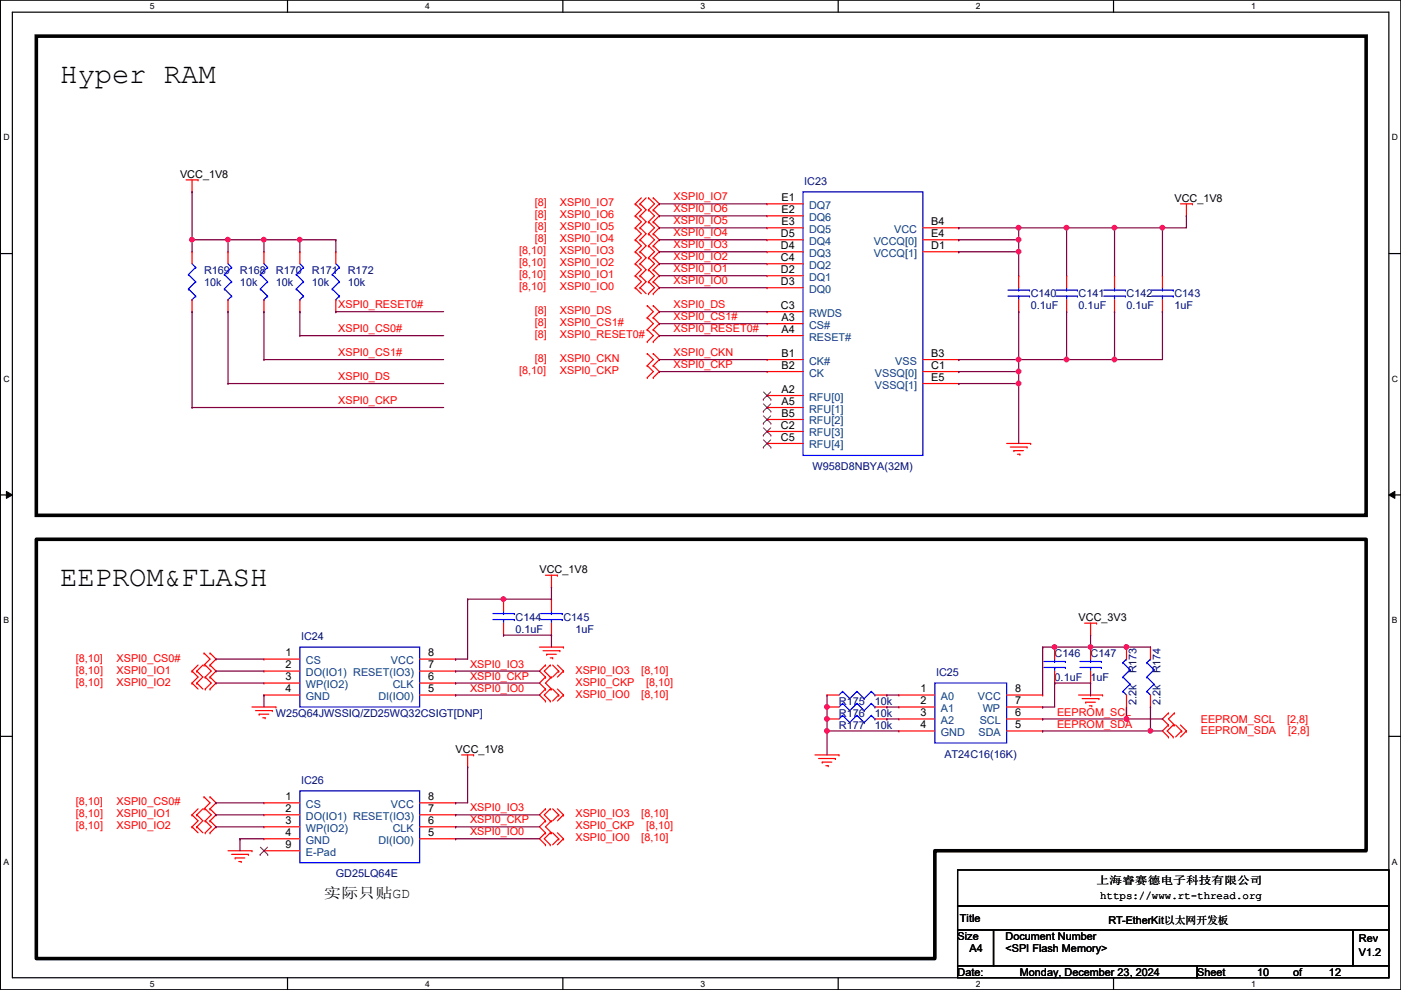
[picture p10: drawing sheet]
<svg xmlns="http://www.w3.org/2000/svg" width="297mm" height="210mm" viewBox="0 0 297 210" stroke-linecap="round" stroke-linejoin="round" font-family="sans-serif">
<path d="M.1 0h296.9v209.8h-296.9zM2.6 2.6h291.9v204.7h-291.9z" fill="none" stroke="#000" stroke-width=".25"/>
<g fill="#fff">
<path d="M31.8 .3h1v2h-1z"/>
<path d="M31.8 207.6h1v1.9h-1z"/>
</g>
<path d="M61 0v2.6M61 207.3v2.5" fill="none" stroke="#000" stroke-width=".25"/>
<g fill="#fff">
<path d="M90.1 .3h1v2h-1z"/>
<path d="M90.1 207.6h1v1.9h-1z"/>
</g>
<path d="M119.3 0v2.6M119.3 207.3v2.5" fill="none" stroke="#000" stroke-width=".25"/>
<g fill="#fff">
<path d="M148.5 .3h1v2h-1z"/>
<path d="M148.5 207.6h1v1.9h-1z"/>
</g>
<path d="M177.7 0v2.6M177.7 207.3v2.5" fill="none" stroke="#000" stroke-width=".25"/>
<g fill="#fff">
<path d="M206.9 .3h1v2h-1z"/>
<path d="M206.9 207.6h1v1.9h-1z"/>
</g>
<path d="M236.1 0v2.6M236.1 207.3v2.5" fill="none" stroke="#000" stroke-width=".25"/>
<g fill="#fff">
<path d="M265.3 .3h.9v2h-.9z"/>
<path d="M265.3 207.6h.9v1.9h-.9z"/>
<path d="M.7 28.2h1.3v1.9h-1.3z"/>
<path d="M295.1 28.2h1.3v1.9h-1.3z"/>
<path d="M.7 79.3h1.3v2h-1.3z"/>
<path d="M295.1 79.3h1.3v2h-1.3z"/>
</g>
<path d="M.1 53.8h2.5M294.5 53.8h2.5" fill="none" stroke="#000" stroke-width=".25"/>
<g fill="#fff">
<path d="M.7 130.5h1.2v2h-1.2z"/>
<path d="M295.1 130.5h1.2v2h-1.2z"/>
</g>
<path d="M.1 104.9h2.5M294.5 104.9h2.5" fill="none" stroke="#000" stroke-width=".25"/>
<path d="M1.4 104.2l1.2 .7-1.2 .8zM294.5 104.9l1.2-.7v1.5z" fill="#000"/>
<path d="M1.4 104.2l1.2 .7-1.2 .8zM294.5 104.9l1.2-.7v1.5z" fill="none" stroke="#000" stroke-width=".21"/>
<g fill="#fff">
<path d="M.7 181.7h1.2v2h-1.2z"/>
<path d="M295.1 181.7h1.2v2h-1.2z"/>
</g>
<path d="M.1 156.1h2.5M294.5 156.1h2.5M203 184.4h91.5v7.7h-91.5zM203 192.1h91.5v5h-91.5zM203 197.1h7.6v7.7h-7.6zM210.6 197.1h76.2v7.7h-76.2zM286.8 197.1h7.7v7.7h-7.7zM203 204.8h50.8v2.5h-50.8zM253.8 204.8h40.7v2.5h-40.7z" fill="none" stroke="#000" stroke-width=".25"/>
<path d="M7.7 7.7h281.9v101.6h-281.9zM7.7 114.3h281.9v66.1h-91.4v22.8h-190.5z" fill="none" stroke="#000" stroke-width=".76"/>
<g fill="none" stroke="#f00" stroke-width=".25">
<path d="M39.5 38.1h2.5M40.7 38.1v2.6M42 38.1h.1M40.7 40.7h.1M40.7 53.4h.1M40.7 53.4v2.5M48.3 53.4h.1M48.3 53.4v2.5M56 53.4h.1M56 53.4v2.5M63.6 53.4h.1M63.6 53.4v2.5"/>
<path d="M71.2 53.4h.1M71.2 53.4v2.5M134.7 58.5h.1M134.7 55.9h.1M134.7 50.8h.1M134.7 53.4h.1M134.7 45.8h.1M134.7 48.3h.1M134.7 43.2h.1M134.7 48.3l1.3 1.3-1.3 1.2M134.7 50.8l1.3 1.3-1.3 1.3M134.7 53.4l1.3 1.3-1.3 1.2"/>
<path d="M134.7 55.9l1.3 1.3-1.3 1.3M134.7 58.5l1.3 1.2-1.3 1.3M134.7 45.8l1.3 1.2-1.3 1.3M134.7 43.2l1.3 1.3-1.3 1.3M135.7 58.5h.1M135.7 55.9h.1M135.7 50.8h.1M135.7 53.4h.1M135.7 45.8h.1M135.7 48.3h.1M135.7 43.2h.1M135.7 45.8l1.3 1.2-1.3 1.3"/>
<path d="M135.7 48.3l1.3 1.3-1.3 1.2M135.7 55.9l1.3 1.3-1.3 1.3M135.7 58.5l1.3 1.2-1.3 1.3M135.7 53.4l1.3 1.3-1.3 1.2M135.7 50.8l1.3 1.3-1.3 1.3M135.7 43.2l1.3 1.3-1.3 1.3M136 42l-1.3 1.2M137 42l-1.3 1.2M137.5 59.7h.1M137.5 57.2h.1M137.5 54.7h.1M137.5 52.1h.1"/>
<path d="M137.5 49.6h.1M137.5 47h.1M137.5 44.5h.1M137.5 42h.1M137.5 57.2l1.3 1.3-1.3 1.2M137.5 54.7l1.3 1.2-1.3 1.3M137.5 49.6l1.3 1.2-1.3 1.3M137.5 52.1l1.3 1.3-1.3 1.3M137.5 44.5l1.3 1.3-1.3 1.2M137.5 47l1.3 1.3-1.3 1.3M137.5 42l1.3 1.2-1.3 1.3M137.5 59.7l1.3 1.3-1.3 1.3"/>
<path d="M138.5 59.7h.1M138.5 57.2h.1M138.5 54.7h.1M138.5 52.1h.1M138.5 49.6h.1M138.5 47h.1M138.5 44.5h.1M138.5 42h.1M138.5 44.5l1.3 1.3-1.3 1.2M138.5 47l1.3 1.3-1.3 1.3M138.5 49.6l1.3 1.2-1.3 1.3M138.5 52.1l1.3 1.3-1.3 1.3"/>
<path d="M138.5 57.2l1.3 1.3-1.3 1.2M138.5 59.7l1.3 1.3-1.3 1.3M138.5 54.7l1.3 1.2-1.3 1.3M138.5 42l1.3 1.2-1.3 1.3M162.6 43.2h.1M162.6 45.8h.1M162.6 48.3h.1M162.6 50.8h.1M162.6 53.4h.1M162.6 55.9h.1M162.6 58.5h.1M162.6 43.2h7.7"/>
<path d="M162.6 45.8h7.7M162.6 48.3h7.7M162.6 50.8h7.7M162.6 53.4h7.7M162.6 55.9h7.7M162.6 58.5h7.7M195.7 48.3h7.6M195.7 50.8h7.6M195.7 53.4h7.6M203.3 48.3h.1M203.3 53.4h.1M203.3 50.8h.1"/>
<path d="M216 58.5h.1M216 58.5v2.5M226.1 58.5h.1M226.1 58.5v2.5M236.3 58.5h.1M236.3 58.5v2.5M246.5 58.5h.1M246.5 58.5v2.5M250.3 43.2h2.5M251.5 45.8h.1M251.5 43.2v2.6M252.8 43.2h.1"/>
<path d="M40.7 66.1h.1M40.7 63.5v2.6M48.3 66.1h.1M48.3 63.5v2.6M56 66.1h.1M56 63.5v2.6M63.6 66.1h.1M63.6 63.5v2.6M71.2 66.1h.1M71.2 63.5v2.6M134.7 61h.1M134.7 61l1.3 1.3"/>
<path d="M135.7 61h.1M135.7 61l1.3 1.3M137.2 64.8h.1M137.2 67.4h.1M137.2 69.9h.1M137.2 72.4h.1M137.2 75h.1M137.2 77.5h.1M137.2 64.8l1.3 1.3-1.3 1.3M137.2 67.4l1.3 1.2-1.3 1.3M137.2 69.9l1.3 1.3-1.3 1.2M137.2 75l1.3 1.2-1.3 1.3"/>
<path d="M137.2 77.5l1.3 1.3-1.3 1.3M137.5 62.3h.1M138.5 67.4h.1M138.5 64.8h.1M138.5 69.9h.1M138.5 72.4h.1M138.5 77.5h.1M138.5 75h.1M138.5 62.3h.1M138.5 64.8l1.3 1.3-1.3 1.3M138.5 67.4l1.3 1.2-1.3 1.3M138.5 69.9l1.3 1.3-1.3 1.2"/>
<path d="M138.5 75l1.3 1.2-1.3 1.3M138.5 77.5l1.3 1.3-1.3 1.3M162.6 61h.1M162.6 66.1h.1M162.6 68.6h.1M162.6 71.2h.1M162.6 76.2h.1M162.6 78.8h.1M162.6 61h7.7M162.6 66.1h7.7M162.6 68.6h7.7M162.6 71.2h7.7"/>
<path d="M162.6 76.2h7.7M162.6 78.8h7.7M195.7 76.2h7.6M195.7 78.8h7.6M203.3 76.2h.1M203.3 78.8h.1M216 66.1h.1M216 63.5v2.6M226.1 66.1h.1M226.1 63.5v2.6M236.3 66.1h.1M236.3 63.5v2.6"/>
<path d="M246.5 66.1h.1M246.5 63.5v2.6M137.2 80.1h.1M138.5 80.1h.1M162.6 83.9h.1M162.6 86.4h.1M162.6 88.9h.1M162.6 91.5h.1M162.6 94h.1M162.6 94h7.7M162.6 83.9h7.7M162.6 86.4h7.7"/>
<path d="M162.6 88.9h7.7M162.6 91.5h7.7M195.7 81.3h7.6M203.3 81.3h.1M213.4 94h5.1M214.2 94.8h3.6M215 95.5h.1M215 95.5h2M215.7 96.3h.5M216.2 96.3h.1M217.8 94.8h.1M218.5 94h.1"/>
<path d="M43.3 138.5h.1M43.3 138.5l1.2 1.2-1.2 1.3M44.5 138.5h.1M44.5 138.5l1.3 1.2-1.3 1.3M56 139.7h.1M56 139.7h7.6M89 139.7h7.6M96.6 139.7h.1M106.8 127h.1M106.8 134.7h.1M106.8 127v2.6M106.8 132.1v2.6"/>
<path d="M114.4 137.2h5.1M115.1 138h3.6M115.7 122h2.5M115.9 138.7h.1M115.9 138.7h2M116.7 139.5h.5M116.9 124.5h.1M116.9 127h.1M116.9 134.7h.1M116.9 122v2.5M116.9 127v2.6M116.9 132.1v2.6"/>
<path d="M117.2 139.5h.1M118.2 122h.1M118.7 138h.1M119.5 137.2h.1M223.6 137.2h.1M223.6 137.2v2.5M230 132.1h2.5M231.2 134.7h.1M231.2 137.2h.1M231.2 132.1v2.6M231.2 137.2v2.5M232.5 132.1h.1"/>
<path d="M238.8 137.2h.1M238.8 137.2v2.5M243.9 137.2h.1M243.9 137.2v2.5M40.7 142.3h.1M40.7 144.8h.1M40.7 142.3l1.3 1.3-1.3 1.2M40.7 144.8l1.3 1.3M41.7 142.3h.1M41.7 144.8h.1M41.7 142.3l1.3 1.3-1.3 1.2M41.7 144.8l1.3 1.3"/>
<path d="M42 141l-1.3 1.3M43 141l-1.3 1.3M43.3 141h.1M43.5 143.6h.1M43.5 141h.1M43.5 146.1h.1M43.5 141l1.3 1.3-1.3 1.3M43.5 143.6l1.3 1.2-1.3 1.3M44.5 141h.1M44.5 143.6h.1M44.5 146.1h.1M44.5 141l1.3 1.3-1.3 1.3"/>
<path d="M44.5 143.6l1.3 1.2-1.3 1.3M53.4 149.9h5.1M54.2 150.7h3.5M54.9 151.4h.1M54.9 151.4h2.1M55.7 152.2h.5M56 142.3h.1M56 144.8h.1M56 147.4h.1M56 147.4h7.6M56 142.3h7.6M56 144.8h7.6"/>
<path d="M56.2 152.2h.1M57.7 150.7h.1M58.5 149.9h.1M89 147.4h7.6M89 142.3h7.6M89 144.8h7.6M96.6 142.3h.1M96.6 144.8h.1M96.6 147.4h.1M115.7 143.6h.1M115.7 146.1h.1M115.7 141h.1"/>
<path d="M115.7 148.6h.1M115.7 143.6l-1.3 1.2 1.3 1.3M115.7 146.1l-1.3 1.3 1.3 1.2M115.7 141l-1.3 1.3 1.3 1.3M116.7 141h.1M116.7 143.6h.1M116.7 146.1h.1M116.7 148.6h.1M116.7 141l-1.3 1.3 1.3 1.3M116.7 146.1l-1.3 1.3 1.3 1.2M116.9 146.1h.1M116.9 143.6h.1"/>
<path d="M116.9 143.6l-1.2 1.2 1.2 1.3M117.2 141l1.2 1.3M117.2 146.1l1.2 1.3M118.2 141l1.3 1.3M118.2 146.1l1.3 1.3M118.4 142.3h.1M118.4 147.4h.1M118.4 142.3l-1.2 1.3M118.4 147.4l-1.2 1.2M119.5 142.3h.1M119.5 147.4h.1M119.5 142.3l-1.3 1.3"/>
<path d="M119.5 147.4l-1.3 1.2M175.3 149.9h.1M175.3 152.4h.1M175.3 147.4h.1M175.3 149.9h2.6M175.3 147.4h2.6M175.3 152.4h2.6M185.5 149.9h2.5M185.5 147.4h2.5M185.5 152.4h2.5M188 149.9h.1M188 152.4h.1"/>
<path d="M188 147.4h.1M190.6 147.4h.1M190.6 149.9h.1M190.6 152.4h.1M190.6 155h.1M190.6 149.9h7.6M190.6 147.4h7.6M190.6 152.4h7.6M190.6 155h7.6M213.4 149.9h7.7M213.4 147.4h7.7M213.4 152.4h7.7"/>
<path d="M213.4 155h7.7M221.1 147.4h.1M221.1 149.9h.1M221.1 152.4h.1M221.1 155h.1M223.6 144.8h.1M223.6 142.3v2.5M228.7 147.4h5.1M229.4 148.1h3.6M230.2 148.9h.1M230.2 148.9h2M231 149.6h.5"/>
<path d="M231.2 144.8h.1M231.2 142.3v2.5M231.5 149.6h.1M233 148.1h.1M233.8 147.4h.1M238.8 149.9h.1M238.8 147.4v2.5M243.9 149.9h.1M243.9 147.4v2.5M247.7 151.2h.1M247.7 153.7h.1M247.7 156.3h.1"/>
<path d="M247.7 151.2l-1.2 1.2 1.2 1.3M247.7 153.7l-1.2 1.3 1.2 1.3M248.7 153.7h.1M248.7 156.3h.1M248.7 153.7l-1.2 1.3 1.2 1.3M249 153.7h.1M249 151.2h.1M249 151.2l-1.3 1.2 1.3 1.3M249.3 153.7l1.2 1.3M250.3 153.7l1.2 1.3M250.5 155h.1M250.5 155l-1.2 1.3"/>
<path d="M251.5 155h.1M251.5 155l-1.2 1.3M40.7 172.8h.1M40.7 175.3h.1M40.7 172.8l1.3 1.2-1.3 1.3M40.7 175.3l1.3 1.3M41.7 172.8h.1M41.7 175.3h.1M41.7 172.8l1.3 1.2-1.3 1.3M41.7 175.3l1.3 1.3M42 171.5l-1.3 1.3M43 171.5l-1.3 1.3"/>
<path d="M43.3 169h.1M43.3 171.5h.1M43.3 169l1.2 1.2-1.2 1.3M43.5 174h.1M43.5 171.5h.1M43.5 176.6h.1M43.5 171.5l1.3 1.3-1.3 1.2M43.5 174l1.3 1.3-1.3 1.3M44.5 171.5h.1M44.5 169h.1M44.5 174h.1M44.5 176.6h.1"/>
<path d="M44.5 169l1.3 1.2-1.3 1.3M44.5 171.5l1.3 1.3-1.3 1.2M44.5 174l1.3 1.3-1.3 1.3M56 170.2h.1M56 172.8h.1M56 177.8h.1M56 175.3h.1M56 175.3h7.6M56 170.2h7.6M56 177.8h7.6M56 172.8h7.6M89 175.3h7.6"/>
<path d="M89 170.2h7.6M89 177.8h7.6M89 172.8h7.6M96.6 175.3h.1M96.6 177.8h.1M96.6 172.8h.1M96.6 170.2h.1M97.9 160.1h2.5M99.1 162.6h.1M99.1 160.1v2.5M100.4 160.1h.1M115.7 171.5h.1"/>
<path d="M115.7 174h.1M115.7 176.6h.1M115.7 179.1h.1M115.7 176.6l-1.3 1.2 1.3 1.3M115.7 171.5l-1.3 1.3 1.3 1.2M115.7 174l-1.3 1.3 1.3 1.3M116.7 171.5h.1M116.7 174h.1M116.7 176.6h.1M116.7 179.1h.1M116.7 171.5l-1.3 1.3 1.3 1.2M116.7 176.6l-1.3 1.2 1.3 1.3"/>
<path d="M116.9 176.6h.1M116.9 174h.1M116.9 174l-1.2 1.3 1.2 1.3M117.2 171.5l1.2 1.3M117.2 176.6l1.2 1.2M118.2 171.5l1.3 1.3M118.2 176.6l1.3 1.2M118.4 172.8h.1M118.4 177.8h.1M118.4 172.8l-1.2 1.2M118.4 177.8l-1.2 1.3M119.5 172.8h.1"/>
<path d="M119.5 177.8h.1M119.5 172.8l-1.3 1.2M119.5 177.8l-1.3 1.3M172.8 160.1h5.1M173.6 160.8h3.5M174.3 161.6h.1M174.3 161.6h2.1M175.1 162.3h.5M175.6 162.3h.1M177.1 160.8h.1M177.9 160.1h.1M48.3 180.4h5.1"/>
<path d="M49.1 181.1h3.6M49.9 181.9h.1M49.9 181.9h2M50.6 182.7h.5M51.1 182.7h.1M52.7 181.1h.1M53.4 180.4h.1M56 180.4h.1M56 180.4h7.6"/>
</g>
<g fill="none" stroke="#00f" stroke-width=".25">
<path d="M40 58.2h.1M40 58.2l1.5 1.5M40.7 55.9l.8 .8M41.5 56.7h.1M41.5 59.7h.1M41.5 56.7l-1.5 1.5M41.5 59.7l-1.5 1.6M47.6 58.2h.1M47.6 58.2l1.5 1.5M48.3 55.9l.8 .8M49.1 56.7h.1M49.1 59.7h.1"/>
<path d="M49.1 56.7l-1.5 1.5M49.1 59.7l-1.5 1.6M55.2 58.2h.1M55.2 58.2l1.5 1.5M56 55.9l.7 .8M56.7 56.7h.1M56.7 59.7h.1M56.7 56.7l-1.5 1.5M56.7 59.7l-1.5 1.6M62.8 58.2h.1M62.8 58.2l1.5 1.5M63.6 55.9l.7 .8"/>
<path d="M64.3 56.7h.1M64.3 59.7h.1M64.3 56.7l-1.5 1.5M64.3 59.7l-1.5 1.6M70.4 58.2h.1M70.4 58.2l1.6 1.5M71.2 55.9l.8 .8M72 56.7h.1M72 59.7h.1M72 56.7l-1.6 1.5M72 59.7l-1.6 1.6M170.3 40.7h25.4v55.9h-25.4z"/>
<path d="M40 61.3h.1M40 61.3l1.5 1.5M40.7 63.5h.1M41.5 62.8h.1M41.5 62.8l-.8 .7M47.6 61.3h.1M47.6 61.3l1.5 1.5M48.3 63.5h.1M49.1 62.8h.1M49.1 62.8l-.8 .7M55.2 61.3h.1M55.2 61.3l1.5 1.5"/>
<path d="M56 63.5h.1M56.7 62.8h.1M56.7 62.8l-.7 .7M62.8 61.3h.1M62.8 61.3l1.5 1.5M63.6 63.5h.1M64.3 62.8h.1M64.3 62.8l-.7 .7M70.4 61.3h.1M70.4 61.3l1.6 1.5M71.2 63.5h.1M72 62.8h.1"/>
<path d="M72 62.8l-.8 .7M213.7 62.8h4.6M213.7 61.5h4.6M216 61.5h.1M216 62.8h.1M216 61v.5M216 62.8v.7M218.3 62.8h.1M218.3 61.5h.1M223.9 62.8h4.5M223.9 61.5h4.5M226.1 61.5h.1"/>
<path d="M226.1 62.8h.1M226.1 61v.5M226.1 62.8v.7M228.4 62.8h.1M228.4 61.5h.1M234 62.8h4.6M234 61.5h4.6M236.3 61.5h.1M236.3 62.8h.1M236.3 61v.5M236.3 62.8v.7M238.6 62.8h.1"/>
<path d="M238.6 61.5h.1M244.2 62.8h4.5M244.2 61.5h4.5M246.5 61.5h.1M246.5 62.8h.1M246.5 61v.5M246.5 62.8v.7M248.7 62.8h.1M248.7 61.5h.1M63.6 137.2h25.4v12.7h-25.4zM104.5 131.4h4.5M104.5 130.1h4.5"/>
<path d="M106.8 130.1h.1M106.8 131.4h.1M106.8 129.6v.5M106.8 131.4v.7M109 131.4h.1M109 130.1h.1M114.6 131.4h4.6M114.6 130.1h4.6M116.9 130.1h.1M116.9 131.4h.1M116.9 129.6v.5M116.9 131.4v.7"/>
<path d="M119.2 131.4h.1M119.2 130.1h.1M223.6 139.7v.6M231.2 139.7v.6M238.8 139.7h.1M238.8 139.7l-.7 .8M243.9 139.7h.1M243.9 139.7l-.7 .8M178.6 149.1h.1M178.6 151.7h.1M178.6 146.6h.1M178.6 149.1l-.7 .8"/>
<path d="M178.6 149.1l1.6 1.6M178.6 151.7l-.7 .7M178.6 151.7l1.6 1.5M178.6 146.6l-.7 .8M178.6 146.6l1.6 1.5M180.2 150.7h.1M180.2 153.2h.1M180.2 148.1h.1M181.7 149.1h.1M181.7 151.7h.1M181.7 146.6h.1M181.7 149.1l-1.5 1.6"/>
<path d="M181.7 149.1l1.5 1.6M181.7 151.7l-1.5 1.5M181.7 151.7l1.5 1.5M181.7 146.6l-1.5 1.5M181.7 146.6l1.5 1.5M183.2 150.7h.1M183.2 153.2h.1M183.2 148.1h.1M184.7 149.1h.1M184.7 151.7h.1M184.7 146.6h.1M184.7 149.1l-1.5 1.6"/>
<path d="M184.7 149.1l.8 .8M184.7 151.7l-1.5 1.5M184.7 151.7l.8 .7M184.7 146.6l-1.5 1.5M184.7 146.6l.8 .8M185.5 149.9h.1M185.5 152.4h.1M185.5 147.4h.1M198.2 144.8h15.2v12.7h-15.2zM221.3 141.5h4.6M221.3 140.3h4.6M223.6 140.3h.1"/>
<path d="M223.6 141.5h.1M223.6 141.5v.8M225.9 141.5h.1M225.9 140.3h.1M228.9 141.5h4.6M228.9 140.3h4.6M231.2 140.3h.1M231.2 141.5h.1M231.2 141.5v.8M233.5 141.5h.1M233.5 140.3h.1M238.1 146.6h.1"/>
<path d="M238.1 143.6h.1M238.1 140.5h.1M238.1 146.6l.7 .8M238.1 143.6l1.5 1.5M238.1 140.5l1.5 1.5M239.6 145.1h.1M239.6 142h.1M239.6 145.1l-1.5 1.5M239.6 142l-1.5 1.6M243.2 146.6h.1M243.2 143.6h.1M243.2 140.5h.1"/>
<path d="M243.2 146.6l.7 .8M243.2 143.6l1.5 1.5M243.2 140.5l1.5 1.5M244.7 145.1h.1M244.7 142h.1M244.7 145.1l-1.5 1.5M244.7 142l-1.5 1.6M63.6 167.7h25.4v15.2h-25.4z"/>
</g>
<g fill="none" stroke="#804000" stroke-width=".21">
<path d="M161.8 84.7h.1M161.8 87.2h.1M161.8 89.7h.1M161.8 92.3h.1M161.8 94.8h.1M161.9 83.1l1.5 1.6M161.9 85.6l1.5 1.6M161.9 88.2l1.5 1.5M161.9 90.7l1.5 1.6M161.9 93.3l1.5 1.5M163.4 83.1l-1.6 1.6M163.4 85.6l-1.6 1.6"/>
<path d="M163.4 88.2l-1.6 1.5M163.4 90.7l-1.6 1.6M163.4 93.3l-1.6 1.5M163.4 84.7h.1M163.4 87.2h.1M163.4 89.7h.1M163.4 92.3h.1M163.4 94.8h.1M55.2 179.6l1.6 1.6M56.7 179.6l-1.5 1.6M55.2 181.2h.1M56.8 181.2h.1"/>
</g>
<path d="M216 48.3h.1M216 48.3h10.1" fill="none" stroke="#800040" stroke-width=".25"/>
<circle cx="226.1" cy="48.3" r=".49" fill="#f0f"/>
<circle cx="226.1" cy="48.3" r=".49" fill="none" stroke="#f0f" stroke-width=".25"/>
<circle cx="216" cy="48.3" r=".49" fill="#f0f"/>
<circle cx="216" cy="48.3" r=".49" fill="none" stroke="#f0f" stroke-width=".25"/>
<path d="M203.3 48.3h.1M203.3 48.3h12.7M216 48.3h.1M216 48.3v2.5" fill="none" stroke="#800040" stroke-width=".25"/>
<circle cx="216" cy="50.8" r=".49" fill="#f0f"/>
<circle cx="216" cy="50.8" r=".49" fill="none" stroke="#f0f" stroke-width=".25"/>
<path d="M203.3 50.8h.1M203.3 53.4h.1M203.3 50.8h12.7M203.3 53.4h12.7M216 50.8h.1M216 53.4h.1M216 50.8v7.7" fill="none" stroke="#800040" stroke-width=".25"/>
<circle cx="216" cy="53.4" r=".49" fill="#f0f"/>
<circle cx="216" cy="53.4" r=".49" fill="none" stroke="#f0f" stroke-width=".25"/>
<path d="M226.1 48.3h.1M226.1 48.3v10.2M226.1 48.3h10.2M236.3 48.3h.1M236.3 48.3v10.2" fill="none" stroke="#800040" stroke-width=".25"/>
<circle cx="236.3" cy="48.3" r=".49" fill="#f0f"/>
<circle cx="236.3" cy="48.3" r=".49" fill="none" stroke="#f0f" stroke-width=".25"/>
<path d="M236.3 48.3h.1M236.3 48.3h10.2M246.5 48.3h.1M246.5 48.3v10.2" fill="none" stroke="#800040" stroke-width=".25"/>
<circle cx="246.4" cy="48.3" r=".49" fill="#f0f"/>
<circle cx="246.4" cy="48.3" r=".49" fill="none" stroke="#f0f" stroke-width=".25"/>
<path d="M246.5 48.3h.1M251.5 45.8h.1M251.5 45.8v2.5h-5M203.3 76.2h.1M203.3 78.8h.1M203.3 76.2h12.7M203.3 78.8h12.7M216 76.2h.1M216 78.8h.1M216 76.2v5.1" fill="none" stroke="#800040" stroke-width=".25"/>
<circle cx="216" cy="81.3" r=".49" fill="#f0f"/>
<circle cx="216" cy="81.3" r=".49" fill="none" stroke="#f0f" stroke-width=".25"/>
<circle cx="216" cy="78.8" r=".49" fill="#f0f"/>
<circle cx="216" cy="78.8" r=".49" fill="none" stroke="#f0f" stroke-width=".25"/>
<path d="M216 76.2h.1M216 76.2h10.1M246.5 66.1h.1M246.5 66.1v10.1M203.3 81.3h.1M203.3 81.3h12.7M216 81.3h.1M216 81.3v12.7" fill="none" stroke="#800040" stroke-width=".25"/>
<circle cx="226.1" cy="76.2" r=".49" fill="#f0f"/>
<circle cx="226.1" cy="76.2" r=".49" fill="none" stroke="#f0f" stroke-width=".25"/>
<circle cx="216" cy="76.2" r=".49" fill="#f0f"/>
<circle cx="216" cy="76.2" r=".49" fill="none" stroke="#f0f" stroke-width=".25"/>
<path d="M216 66.1h.1M216 66.1v10.1M226.1 66.1h.1M226.1 76.2h.1M226.1 66.1v10.1M226.1 76.2h10.2" fill="none" stroke="#800040" stroke-width=".25"/>
<circle cx="236.3" cy="76.2" r=".49" fill="#f0f"/>
<circle cx="236.3" cy="76.2" r=".49" fill="none" stroke="#f0f" stroke-width=".25"/>
<g fill="none" stroke="#800040" stroke-width=".25">
<path d="M40.7 40.7h.1M40.7 50.8h.1M40.7 50.8h7.6M40.7 40.7v10.1M63.6 50.8h.1M63.6 50.8v2.6M139.8 43.2h.1M139.8 45.8h.1M139.8 48.3h.1M139.8 50.8h.1M139.8 53.4h.1M139.8 55.9h.1"/>
<path d="M139.8 58.5h.1M139.8 43.2h22.8M139.8 45.8h22.8M139.8 48.3h22.8M139.8 50.8h22.8M139.8 53.4h22.8M139.8 55.9h22.8M139.8 58.5h22.8M139.8 68.6h.1M139.8 61h.1M139.8 66.1h.1M139.8 71.2h.1"/>
<path d="M139.8 76.2h.1M139.8 78.8h.1M139.8 76.2h22.8M139.8 68.6h22.8M139.8 61h22.8M139.8 66.1h22.8M139.8 71.2h22.8M139.8 78.8h22.8M236.3 66.1h.1M236.3 76.2h.1M236.3 66.1v10.1M236.3 76.2h10.2"/>
<path d="M96.6 139.7h.1M96.6 139.7h2.5M99.1 127h.1M99.1 127h7.7M106.8 134.7h.1M106.8 134.7h10.1M116.9 124.5h.1M116.9 134.7h.1M116.9 124.5v2.5M116.9 134.7v2.5M45.8 142.3h.1M45.8 144.8h.1"/>
<path d="M45.8 142.3h10.2M45.8 144.8h10.2M56 147.4h.1M56 147.4v2.5M96.6 142.3h.1M96.6 144.8h.1M96.6 147.4h.1M96.6 142.3h17.8M96.6 144.8h17.8M96.6 147.4h17.8"/>
</g>
<circle cx="63.6" cy="50.8" r=".49" fill="#f0f"/>
<circle cx="63.6" cy="50.8" r=".49" fill="none" stroke="#f0f" stroke-width=".25"/>
<g fill="none" stroke="#800040" stroke-width=".25">
<path d="M56 50.8h.1M56 50.8v2.6M56 66.1h.1M56 76.2h.1M56 66.1v10.1M56 76.2h38.1M63.6 66.1h.1M63.6 71.2h.1M63.6 66.1v5.1M63.6 71.2h30.5M175.3 149.9h.1M175.3 152.4h.1"/>
<path d="M175.3 147.4v5M188 147.4h.1M188 149.9h.1M188 152.4h.1M188 147.4h2.6M188 149.9h2.6M188 152.4h2.6"/>
</g>
<circle cx="175.3" cy="149.9" r=".49" fill="#f0f"/>
<circle cx="175.3" cy="149.9" r=".49" fill="none" stroke="#f0f" stroke-width=".25"/>
<circle cx="175.3" cy="152.4" r=".49" fill="#f0f"/>
<circle cx="175.3" cy="152.4" r=".49" fill="none" stroke="#f0f" stroke-width=".25"/>
<path d="M175.3 155h.1M175.3 152.4v7.7M175.3 155h15.3" fill="none" stroke="#800040" stroke-width=".25"/>
<circle cx="175.3" cy="155" r=".49" fill="#f0f"/>
<circle cx="175.3" cy="155" r=".49" fill="none" stroke="#f0f" stroke-width=".25"/>
<path d="M223.6 137.2h.1M223.6 137.2h7.6" fill="none" stroke="#800040" stroke-width=".25"/>
<circle cx="231.2" cy="137.2" r=".49" fill="#f0f"/>
<circle cx="231.2" cy="137.2" r=".49" fill="none" stroke="#f0f" stroke-width=".25"/>
<circle cx="223.6" cy="137.2" r=".49" fill="#f0f"/>
<circle cx="223.6" cy="137.2" r=".49" fill="none" stroke="#f0f" stroke-width=".25"/>
<path d="M221.1 137.2h.1M221.1 137.2h2.5M221.1 137.2v10.2M231.2 137.2h.1M231.2 134.7v2.5M221.1 149.9h.1M221.1 152.4h.1M221.1 152.4h17.7M223.6 144.8h.1M223.6 144.8h7.6v2.6M223.6 144.8v5.1h-2.5M231.2 147.4h.1" fill="none" stroke="#800040" stroke-width=".25"/>
<circle cx="238.8" cy="152.4" r=".49" fill="#f0f"/>
<circle cx="238.8" cy="152.4" r=".49" fill="none" stroke="#f0f" stroke-width=".25"/>
<path d="M221.1 155h.1M221.1 155h22.8" fill="none" stroke="#800040" stroke-width=".25"/>
<circle cx="243.9" cy="155" r=".49" fill="#f0f"/>
<circle cx="243.9" cy="155" r=".49" fill="none" stroke="#f0f" stroke-width=".25"/>
<path d="M231.2 137.2h.1M231.2 137.2h12.7M238.8 137.2h.1" fill="none" stroke="#800040" stroke-width=".25"/>
<circle cx="238.8" cy="137.2" r=".49" fill="#f0f"/>
<circle cx="238.8" cy="137.2" r=".49" fill="none" stroke="#f0f" stroke-width=".25"/>
<g fill="none" stroke="#800040" stroke-width=".25">
<path d="M40.7 50.8h.1M40.7 50.8v2.6M48.3 50.8h.1M48.3 50.8v2.6M63.6 50.8h.1M63.6 50.8h7.6M71.2 50.8h.1M71.2 50.8v2.6M48.3 66.1h.1M48.3 66.1v15.2M71.2 66.1h.1M71.2 66.1h22.9"/>
<path d="M48.3 81.3h.1M48.3 81.3h45.8M238.8 152.4h.1M238.8 149.9v2.5M238.8 152.4h7.7M243.9 149.9h.1M243.9 155h.1M243.9 149.9v5.1M243.9 155h2.6"/>
</g>
<circle cx="40.7" cy="50.8" r=".49" fill="#f0f"/>
<circle cx="40.7" cy="50.8" r=".49" fill="none" stroke="#f0f" stroke-width=".25"/>
<path d="M48.3 50.8h.1M48.3 50.8h7.7M40.7 66.1h.1M40.7 66.1v20.3M40.7 86.4h.1M40.7 86.4h53.4" fill="none" stroke="#800040" stroke-width=".25"/>
<circle cx="55.9" cy="50.8" r=".49" fill="#f0f"/>
<circle cx="55.9" cy="50.8" r=".49" fill="none" stroke="#f0f" stroke-width=".25"/>
<circle cx="48.3" cy="50.8" r=".49" fill="#f0f"/>
<circle cx="48.3" cy="50.8" r=".49" fill="none" stroke="#f0f" stroke-width=".25"/>
<path d="M56 50.8h.1M56 50.8h7.6M45.8 139.7h.1M45.8 139.7h10.2M106.8 127h.1M106.8 127h10.1" fill="none" stroke="#800040" stroke-width=".25"/>
<circle cx="106.7" cy="127" r=".49" fill="#f0f"/>
<circle cx="106.7" cy="127" r=".49" fill="none" stroke="#f0f" stroke-width=".25"/>
<g fill="none" stroke="#800040" stroke-width=".25">
<path d="M99.1 127h.1M99.1 127v12.7M45.8 170.2h.1M45.8 172.8h.1M45.8 175.3h.1M45.8 170.2h10.2M45.8 172.8h10.2M45.8 175.3h10.2M50.9 177.8h.1M50.9 177.8h5.1M50.9 177.8v2.6M96.6 170.2h.1"/>
<path d="M96.6 172.8h.1M96.6 175.3h.1M96.6 177.8h.1M96.6 172.8h17.8M96.6 175.3h17.8M96.6 177.8h17.8M99.1 162.6h.1M99.1 162.6v7.6h-2.5"/>
</g>
<circle cx="226.1" cy="48.3" r=".49" fill="#f0f"/>
<circle cx="226.1" cy="48.3" r=".49" fill="none" stroke="#f0f" stroke-width=".25"/>
<circle cx="216" cy="48.3" r=".49" fill="#f0f"/>
<circle cx="216" cy="48.3" r=".49" fill="none" stroke="#f0f" stroke-width=".25"/>
<circle cx="216" cy="50.8" r=".49" fill="#f0f"/>
<circle cx="216" cy="50.8" r=".49" fill="none" stroke="#f0f" stroke-width=".25"/>
<circle cx="216" cy="53.4" r=".49" fill="#f0f"/>
<circle cx="216" cy="53.4" r=".49" fill="none" stroke="#f0f" stroke-width=".25"/>
<circle cx="236.3" cy="48.3" r=".49" fill="#f0f"/>
<circle cx="236.3" cy="48.3" r=".49" fill="none" stroke="#f0f" stroke-width=".25"/>
<circle cx="246.4" cy="48.3" r=".49" fill="#f0f"/>
<circle cx="246.4" cy="48.3" r=".49" fill="none" stroke="#f0f" stroke-width=".25"/>
<circle cx="216" cy="81.3" r=".49" fill="#f0f"/>
<circle cx="216" cy="81.3" r=".49" fill="none" stroke="#f0f" stroke-width=".25"/>
<circle cx="216" cy="78.8" r=".49" fill="#f0f"/>
<circle cx="216" cy="78.8" r=".49" fill="none" stroke="#f0f" stroke-width=".25"/>
<circle cx="226.1" cy="76.2" r=".49" fill="#f0f"/>
<circle cx="226.1" cy="76.2" r=".49" fill="none" stroke="#f0f" stroke-width=".25"/>
<circle cx="216" cy="76.2" r=".49" fill="#f0f"/>
<circle cx="216" cy="76.2" r=".49" fill="none" stroke="#f0f" stroke-width=".25"/>
<circle cx="236.3" cy="76.2" r=".49" fill="#f0f"/>
<circle cx="236.3" cy="76.2" r=".49" fill="none" stroke="#f0f" stroke-width=".25"/>
<circle cx="63.6" cy="50.8" r=".49" fill="#f0f"/>
<circle cx="63.6" cy="50.8" r=".49" fill="none" stroke="#f0f" stroke-width=".25"/>
<circle cx="175.3" cy="149.9" r=".49" fill="#f0f"/>
<circle cx="175.3" cy="149.9" r=".49" fill="none" stroke="#f0f" stroke-width=".25"/>
<circle cx="175.3" cy="152.4" r=".49" fill="#f0f"/>
<circle cx="175.3" cy="152.4" r=".49" fill="none" stroke="#f0f" stroke-width=".25"/>
<circle cx="175.3" cy="155" r=".49" fill="#f0f"/>
<circle cx="175.3" cy="155" r=".49" fill="none" stroke="#f0f" stroke-width=".25"/>
<circle cx="231.2" cy="137.2" r=".49" fill="#f0f"/>
<circle cx="231.2" cy="137.2" r=".49" fill="none" stroke="#f0f" stroke-width=".25"/>
<circle cx="223.6" cy="137.2" r=".49" fill="#f0f"/>
<circle cx="223.6" cy="137.2" r=".49" fill="none" stroke="#f0f" stroke-width=".25"/>
<circle cx="238.8" cy="152.4" r=".49" fill="#f0f"/>
<circle cx="238.8" cy="152.4" r=".49" fill="none" stroke="#f0f" stroke-width=".25"/>
<circle cx="243.9" cy="155" r=".49" fill="#f0f"/>
<circle cx="243.9" cy="155" r=".49" fill="none" stroke="#f0f" stroke-width=".25"/>
<circle cx="238.8" cy="137.2" r=".49" fill="#f0f"/>
<circle cx="238.8" cy="137.2" r=".49" fill="none" stroke="#f0f" stroke-width=".25"/>
<circle cx="40.7" cy="50.8" r=".49" fill="#f0f"/>
<circle cx="40.7" cy="50.8" r=".49" fill="none" stroke="#f0f" stroke-width=".25"/>
<circle cx="55.9" cy="50.8" r=".49" fill="#f0f"/>
<circle cx="55.9" cy="50.8" r=".49" fill="none" stroke="#f0f" stroke-width=".25"/>
<circle cx="48.3" cy="50.8" r=".49" fill="#f0f"/>
<circle cx="48.3" cy="50.8" r=".49" fill="none" stroke="#f0f" stroke-width=".25"/>
<circle cx="106.7" cy="127" r=".49" fill="#f0f"/>
<circle cx="106.7" cy="127" r=".49" fill="none" stroke="#f0f" stroke-width=".25"/>
<g font-size="6.1">
<text x="12.8" y="17.6">Hyper RAM</text>
<text x="12.8" y="124.3">EEPROM&amp;FLASH</text>
</g>
<text font-size="3" x="68.7" y="190.4">实实实实GD</text>
<g font-size="2.3">
<text x="38.2" y="37.7">VCC_1V8</text>
<text x="165.7" y="42.7">E1</text>
<text x="165.7" y="45.2">E2</text>
<text x="165.7" y="47.8">E3</text>
<text x="197.4" y="47.8">B4</text>
<text x="249" y="42.8">VCC_1V8</text>
<text x="165.6" y="50.3">D5</text>
<text x="165.6" y="52.8">D4</text>
<text x="197.4" y="52.8">D1</text>
<text x="197.4" y="50.3">E4</text>
<text x="165.6" y="55.4">C4</text>
<text x="165.6" y="57.9">D2</text>
<text x="165.6" y="60.5">D3</text>
<text x="165.6" y="65.5">C3</text>
<text x="165.7" y="68.1">A3</text>
<text x="165.7" y="70.6">A4</text>
<text x="165.7" y="75.7">B1</text>
<text x="197.4" y="75.7">B3</text>
<text x="165.7" y="78.2">B2</text>
<text x="165.7" y="83.3">A2</text>
<text x="197.4" y="78.2">C1</text>
<text x="197.4" y="80.8">E5</text>
<text x="165.7" y="85.9">A5</text>
<text x="165.7" y="88.4">B5</text>
<text x="165.6" y="90.9">C2</text>
<text x="165.6" y="93.5">C5</text>
<text x="114.4" y="121.5">VCC_1V8</text>
<text x="228.7" y="131.7">VCC_3V3</text>
<text x="60.5" y="139.2">1</text>
<text x="60.5" y="141.7">2</text>
<text x="90.8" y="139.2">8</text>
<text x="90.8" y="141.7">7</text>
<text x="60.5" y="144.3">3</text>
<text x="60.5" y="146.8">4</text>
<text x="90.8" y="144.3">6</text>
<text x="90.8" y="146.8">5</text>
<text x="195.2" y="146.8">1</text>
<text x="195.2" y="149.4">2</text>
<text x="215.2" y="146.8">8</text>
<text x="215.2" y="149.4">7</text>
<text x="195.2" y="151.9">3</text>
<text x="195.2" y="154.4">4</text>
<text x="215.2" y="151.9">6</text>
<text x="215.2" y="154.4">5</text>
<text x="96.6" y="159.6">VCC_1V8</text>
<text x="60.5" y="169.7">1</text>
<text x="60.5" y="172.2">2</text>
<text x="90.8" y="172.2">7</text>
<text x="90.8" y="169.7">8</text>
<text x="60.5" y="177.3">4</text>
<text x="60.5" y="174.8">3</text>
<text x="60.5" y="179.8">9</text>
<text x="90.8" y="174.8">6</text>
<text x="90.8" y="177.3">5</text>
<text x="232.5" y="187.3">上上上上上上接上上上上上上</text>
<text x="233.3" y="190.6">https://www.rt-thread.org</text>
<text x="203.5" y="195.4">Title</text>
<text x="235" y="195.9">RT-EtherKit以以以以以以</text>
<text x="203" y="199.2">Size</text>
<text x="205.6" y="201.8">A4</text>
<text x="213.2" y="199.2">Document Number</text>
<text x="213.2" y="201.8">&lt;SPI Flash Memory&gt;</text>
<text x="288.1" y="199.7">Rev</text>
<text x="288.1" y="202.8">V1.2</text>
<text x="203" y="206.8">Date:</text>
<text x="216.2" y="206.8">Monday, December 23, 2024</text>
<text x="253.8" y="206.8">Sheet</text>
<text x="266.5" y="206.8">10</text>
<text x="274.1" y="206.8">of</text>
<text x="281.8" y="206.8">12</text>
</g>
<g font-size="2.3" fill="#000080">
<text x="170.5" y="39.2">IC23</text>
<text x="43.3" y="58">R169</text>
<text x="50.9" y="58">R168</text>
<text x="58.5" y="58">R170</text>
<text x="66.1" y="58">R171</text>
<text x="73.7" y="58">R172</text>
<text x="43.3" y="60.5">10k</text>
<text x="50.9" y="60.5">10k</text>
<text x="58.5" y="60.5">10k</text>
<text x="66.1" y="60.5">10k</text>
<text x="73.7" y="60.5">10k</text>
<text x="218.5" y="63.1">C140</text>
<text x="218.5" y="65.6">0.1uF</text>
<text x="228.7" y="63.1">C141</text>
<text x="228.7" y="65.6">0.1uF</text>
<text x="238.8" y="63.1">C142</text>
<text x="238.8" y="65.6">0.1uF</text>
<text x="249" y="63.1">C143</text>
<text x="249" y="65.6">1uF</text>
<text x="172.3" y="99.7">W958D8NBYA(32M)</text>
<text x="109.3" y="131.7">C144</text>
<text x="119.5" y="131.7">C145</text>
<text x="63.8" y="135.7">IC24</text>
<text x="109.3" y="134.2">0.1uF</text>
<text x="122" y="134.2">1uF</text>
<text x="198.5" y="143.3">IC25</text>
<text x="223.6" y="139.3">C146</text>
<text x="231.2" y="139.3">C147</text>
<text x="241" y="142.8" transform="rotate(-90 241 142.8)">R173</text>
<text x="246" y="142.8" transform="rotate(-90 246 142.8)">R174</text>
<text x="177.9" y="149.4">R175</text>
<text x="185.5" y="149.4">10k</text>
<text x="223.6" y="144.4">0.1uF</text>
<text x="231.2" y="144.4">1uF</text>
<text x="241" y="149.4" transform="rotate(-90 241 149.4)">2.2k</text>
<text x="246" y="149.4" transform="rotate(-90 246 149.4)">2.2k</text>
<text x="58.5" y="152">W25Q64JWSSIQ/ZD25WQ32CSIGT[DNP]</text>
<text x="177.9" y="152">R176</text>
<text x="177.9" y="154.5">R177</text>
<text x="185.5" y="152">10k</text>
<text x="185.5" y="154.5">10k</text>
<text x="200.2" y="160.6">AT24C16(16K)</text>
<text x="63.8" y="166.2">IC26</text>
<text x="71.2" y="186">GD25LQ64E</text>
</g>
<g font-size="2.3" fill="#f00">
<text x="113.4" y="46.3">[8]</text>
<text x="113.4" y="43.8">[8]</text>
<text x="118.7" y="46.3">XSPI0_IO6</text>
<text x="118.7" y="43.8">XSPI0_IO7</text>
<text x="142.8" y="42.5">XSPI0_IO7</text>
<text x="142.8" y="45">XSPI0_IO6</text>
<text x="142.8" y="47.6">XSPI0_IO5</text>
<text x="110.1" y="53.9">[8,10]</text>
<text x="113.4" y="51.4">[8]</text>
<text x="113.4" y="48.9">[8]</text>
<text x="118.7" y="51.4">XSPI0_IO4</text>
<text x="118.7" y="53.9">XSPI0_IO3</text>
<text x="118.7" y="48.9">XSPI0_IO5</text>
<text x="142.8" y="50.1">XSPI0_IO4</text>
<text x="142.8" y="52.7">XSPI0_IO3</text>
<text x="110.1" y="59">[8,10]</text>
<text x="110.1" y="56.5">[8,10]</text>
<text x="118.7" y="59">XSPI0_IO1</text>
<text x="118.7" y="56.5">XSPI0_IO2</text>
<text x="142.8" y="55.2">XSPI0_IO2</text>
<text x="142.8" y="57.7">XSPI0_IO1</text>
<text x="71.7" y="65.4">XSPI0_RESET0#</text>
<text x="110.1" y="61.6">[8,10]</text>
<text x="118.7" y="61.6">XSPI0_IO0</text>
<text x="142.8" y="60.3">XSPI0_IO0</text>
<text x="142.8" y="65.4">XSPI0_DS</text>
<text x="71.7" y="70.4">XSPI0_CS0#</text>
<text x="113.4" y="69.2">[8]</text>
<text x="113.4" y="71.7">[8]</text>
<text x="113.4" y="66.6">[8]</text>
<text x="118.7" y="66.6">XSPI0_DS</text>
<text x="118.7" y="69.2">XSPI0_CS1#</text>
<text x="118.7" y="71.7">XSPI0_RESET0#</text>
<text x="142.8" y="67.9">XSPI0_CS1#</text>
<text x="142.8" y="70.4">XSPI0_RESET0#</text>
<text x="71.7" y="75.5">XSPI0_CS1#</text>
<text x="113.4" y="76.8">[8]</text>
<text x="118.7" y="76.8">XSPI0_CKN</text>
<text x="142.8" y="75.5">XSPI0_CKN</text>
<text x="71.7" y="80.6">XSPI0_DS</text>
<text x="110.1" y="79.3">[8,10]</text>
<text x="118.7" y="79.3">XSPI0_CKP</text>
<text x="142.8" y="78.1">XSPI0_CKP</text>
<text x="71.7" y="85.7">XSPI0_CKP</text>
<text x="16.1" y="140.3">[8,10]</text>
<text x="16.1" y="142.8">[8,10]</text>
<text x="24.7" y="140.3">XSPI0_CS0#</text>
<text x="24.7" y="142.8">XSPI0_IO1</text>
<text x="99.6" y="141.6">XSPI0_IO3</text>
<text x="122" y="142.8">XSPI0_IO3</text>
<text x="136" y="142.8">[8,10]</text>
<text x="16.1" y="145.4">[8,10]</text>
<text x="24.7" y="145.4">XSPI0_IO2</text>
<text x="99.6" y="144.1">XSPI0_CKP</text>
<text x="99.6" y="146.6">XSPI0_IO0</text>
<text x="122" y="145.4">XSPI0_CKP</text>
<text x="122" y="147.9">XSPI0_IO0</text>
<text x="136" y="147.9">[8,10]</text>
<text x="137" y="145.4">[8,10]</text>
<text x="224.1" y="151.7">EEPROM_SCL</text>
<text x="224.1" y="154.3">EEPROM_SDA</text>
<text x="254.6" y="153.2">EEPROM_SCL</text>
<text x="254.6" y="155.5">EEPROM_SDA</text>
<text x="272.9" y="153.2">[2,8]</text>
<text x="273.1" y="155.5">[2,8]</text>
<text x="16.1" y="170.8">[8,10]</text>
<text x="16.1" y="173.3">[8,10]</text>
<text x="24.7" y="170.8">XSPI0_CS0#</text>
<text x="24.7" y="173.3">XSPI0_IO1</text>
<text x="99.6" y="172">XSPI0_IO3</text>
<text x="122" y="173.3">XSPI0_IO3</text>
<text x="136" y="173.3">[8,10]</text>
<text x="16.1" y="175.9">[8,10]</text>
<text x="24.7" y="175.9">XSPI0_IO2</text>
<text x="99.6" y="174.6">XSPI0_CKP</text>
<text x="99.6" y="177.1">XSPI0_IO0</text>
<text x="122" y="175.9">XSPI0_CKP</text>
<text x="122" y="178.4">XSPI0_IO0</text>
<text x="136" y="178.4">[8,10]</text>
<text x="137" y="175.9">[8,10]</text>
</g>
<g font-size="2.3" fill="#004080">
<text x="171.5" y="44.3">DQ7</text>
<text x="171.5" y="46.8">DQ6</text>
<text x="171.5" y="49.4">DQ5</text>
<text x="171.5" y="51.9">DQ4</text>
<text x="185.2" y="51.9">VCCQ[0]</text>
<text x="189.6" y="49.4">VCC</text>
<text x="171.5" y="54.4">DQ3</text>
<text x="171.5" y="57">DQ2</text>
<text x="171.5" y="59.5">DQ1</text>
<text x="185.2" y="54.4">VCCQ[1]</text>
<text x="171.5" y="62.1">DQ0</text>
<text x="171.5" y="67.1">RWDS</text>
<text x="171.5" y="69.7">CS#</text>
<text x="171.5" y="72.2">RESET#</text>
<text x="171.5" y="77.3">CK#</text>
<text x="189.8" y="77.3">VSS</text>
<text x="171.5" y="79.8">CK</text>
<text x="185.5" y="79.8">VSSQ[0]</text>
<text x="185.5" y="82.4">VSSQ[1]</text>
<text x="171.5" y="84.9">RFU[0]</text>
<text x="171.5" y="87.5">RFU[1]</text>
<text x="171.5" y="90">RFU[2]</text>
<text x="171.5" y="92.5">RFU[3]</text>
<text x="171.5" y="95.1">RFU[4]</text>
<text x="64.9" y="140.8">CS</text>
<text x="64.9" y="143.3">DO(IO1) RESET(IO3)</text>
<text x="82.9" y="140.8">VCC</text>
<text x="64.9" y="145.9">WP(IO2)</text>
<text x="64.9" y="148.4">GND</text>
<text x="80.2" y="148.4">DI(IO0)</text>
<text x="83.3" y="145.9">CLK</text>
<text x="199.5" y="148.4">A0</text>
<text x="207.3" y="148.4">VCC</text>
<text x="199.5" y="151">A1</text>
<text x="199.5" y="153.5">A2</text>
<text x="207.7" y="153.5">SCL</text>
<text x="208.4" y="151">WP</text>
<text x="199.5" y="156">GND</text>
<text x="207.5" y="156">SDA</text>
<text x="64.9" y="171.3">CS</text>
<text x="64.9" y="173.8">DO(IO1) RESET(IO3)</text>
<text x="82.9" y="171.3">VCC</text>
<text x="64.9" y="178.9">GND</text>
<text x="64.9" y="176.4">WP(IO2)</text>
<text x="80.2" y="178.9">DI(IO0)</text>
<text x="83.3" y="176.4">CLK</text>
<text x="64.9" y="181.4">E-Pad</text>
</g>
<g font-size="1.8">
<text x="31.8" y="1.9">5</text>
<text x="90.1" y="1.9">4</text>
<text x="148.5" y="1.9">3</text>
<text x="206.9" y="1.9">2</text>
<text x="265.3" y="1.9">1</text>
<text x=".7" y="29.8">D</text>
<text x="295.1" y="29.8">D</text>
<text x=".7" y="80.9">C</text>
<text x="295.1" y="80.9">C</text>
<text x=".7" y="132.1">B</text>
<text x="295.1" y="132.1">B</text>
<text x=".7" y="183.3">A</text>
<text x="295.1" y="183.3">A</text>
<text x="31.8" y="209.2">5</text>
<text x="90.1" y="209.2">4</text>
<text x="148.5" y="209.2">3</text>
<text x="206.9" y="209.2">2</text>
<text x="265.3" y="209.2">1</text>
</g>
</svg>
